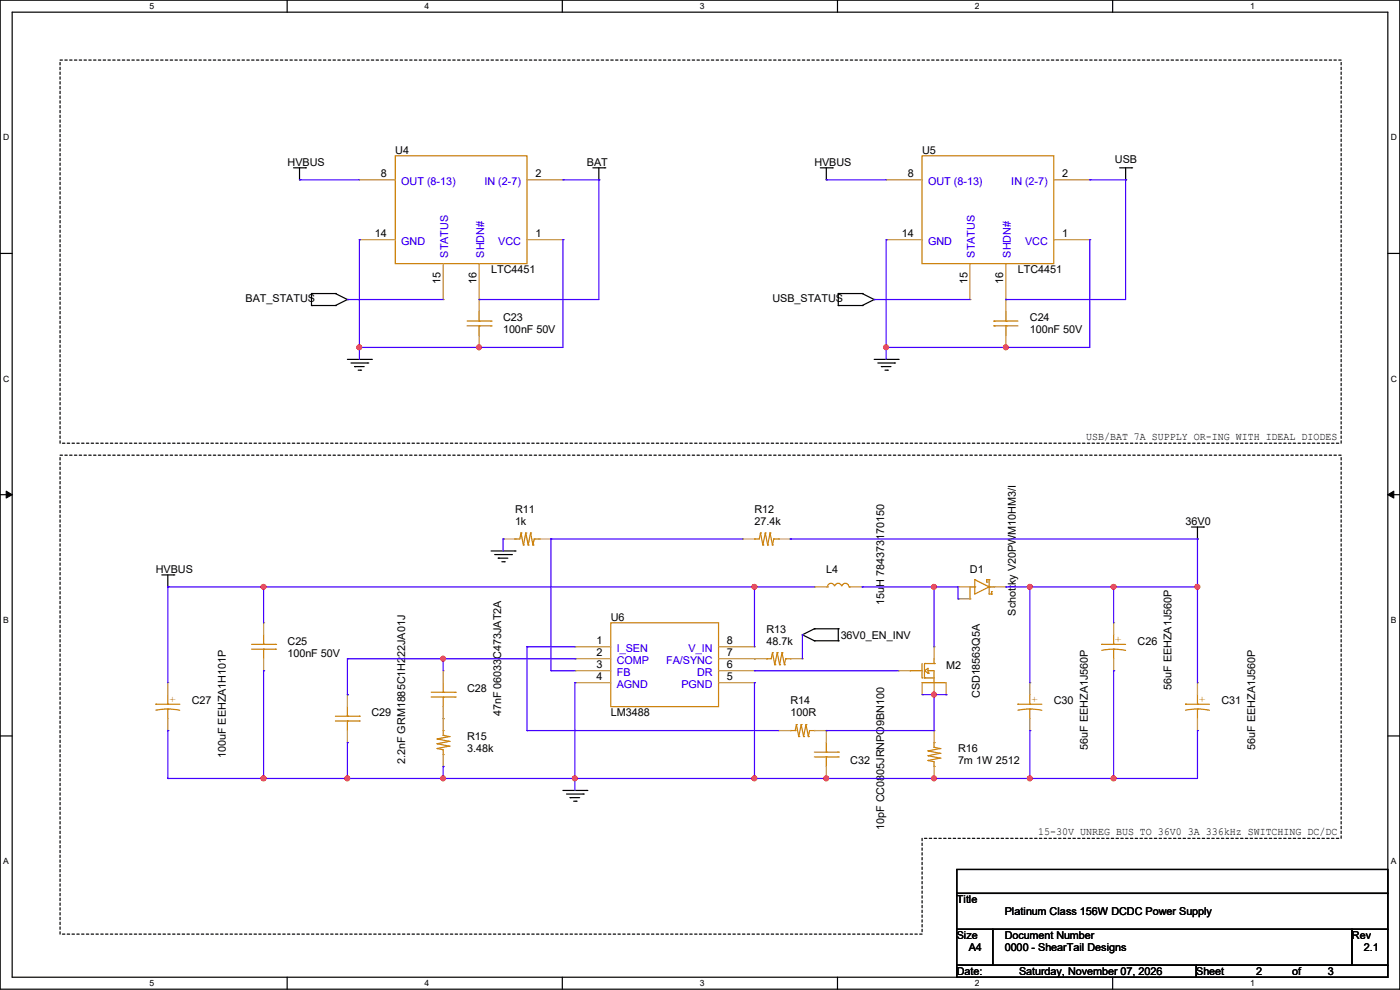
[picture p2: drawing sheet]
<svg xmlns="http://www.w3.org/2000/svg" width="297mm" height="210mm" viewBox="0 0 297 210" stroke-linecap="round" stroke-linejoin="round" font-family="sans-serif">
<path d="M0 0h297v209.8h-297zM2.6 2.6h291.8v204.7h-291.8z" fill="none" stroke="#000" stroke-width=".25"/>
<g fill="#fff">
<path d="M31.7 .3h1v2h-1z"/>
<path d="M31.7 207.6h1v1.9h-1z"/>
</g>
<path d="M60.9 0v2.6M60.9 207.3v2.5" fill="none" stroke="#000" stroke-width=".25"/>
<g fill="#fff">
<path d="M90.1 .3h1v2h-1z"/>
<path d="M90.1 207.6h1v1.9h-1z"/>
</g>
<path d="M119.3 0v2.6M119.3 207.3v2.5" fill="none" stroke="#000" stroke-width=".25"/>
<g fill="#fff">
<path d="M148.5 .3h.9v2h-.9z"/>
<path d="M148.5 207.6h.9v1.9h-.9z"/>
</g>
<path d="M177.7 0v2.6M177.7 207.3v2.5" fill="none" stroke="#000" stroke-width=".25"/>
<g fill="#fff">
<path d="M206.8 .3h1v2h-1z"/>
<path d="M206.8 207.6h1v1.9h-1z"/>
</g>
<path d="M236.1 0v2.6M236.1 207.3v2.5" fill="none" stroke="#000" stroke-width=".25"/>
<g fill="#fff">
<path d="M265.2 .3h1v2h-1z"/>
<path d="M265.2 207.6h1v1.9h-1z"/>
<path d="M.7 28.2h1.2v1.9h-1.2z"/>
<path d="M295.1 28.2h1.2v1.9h-1.2z"/>
<path d="M.7 79.3h1.2v2h-1.2z"/>
<path d="M295.1 79.3h1.2v2h-1.2z"/>
</g>
<path d="M0 53.8h2.6M294.4 53.8h2.6" fill="none" stroke="#000" stroke-width=".25"/>
<g fill="#fff">
<path d="M.7 130.5h1.2v2h-1.2z"/>
<path d="M295.1 130.5h1.1v2h-1.1z"/>
</g>
<path d="M0 104.9h2.6M294.4 104.9h2.6" fill="none" stroke="#000" stroke-width=".25"/>
<path d="M1.3 104.2l1.3 .7-1.3 .8zM294.4 104.9l1.3-.7v1.5z" fill="#000" stroke="#000" stroke-width=".21"/>
<g fill="#fff">
<path d="M.7 181.7h1.2v2h-1.2z"/>
<path d="M295.1 181.7h1.1v2h-1.1z"/>
</g>
<g fill="none" stroke="#000" stroke-width=".25">
<path d="M62.3 35.6h2.5M63.5 38.1h.1M63.5 35.6v2.5M64.8 35.6h.1M125.8 35.6h2.5M127 38.1h.1M127 35.6v2.5M128.3 35.6h.1M174 35.6h2.6M175.3 38.1h.1M175.3 35.6v2.5M176.6 35.6h.1"/>
<path d="M237.5 35.6h2.6M238.8 38.1h.1M238.8 35.6v2.5M240.1 35.6h.1M66.1 64.8h.1M66.1 62.3h.1M66.1 64.8h5.1M66.1 62.3v2.5M66.1 62.3h5.1M71.2 64.8h.1M71.2 62.3h.1M71.2 62.3l2.5 1.2"/>
<path d="M73.7 63.5h.1M73.7 63.5l-2.5 1.3M73.7 76.2h5.1M74.5 77h3.5M75.2 77.8h.1M75.2 77.8h2.1M76 78.5h.5M76.5 78.5h.1M78 77h.1M78.8 76.2h.1M177.8 64.8h.1M177.8 62.3h.1"/>
<path d="M177.8 64.8h5.1M177.8 62.3h5.1M177.8 62.3v2.5M182.9 64.8h.1M182.9 62.3h.1M182.9 62.3l2.6 1.2M185.5 63.5h.1M185.5 63.5l-2.6 1.3M185.5 76.2h5M186.2 77h3.6M187 77.8h.1M187 77.8h2"/>
<path d="M187.7 78.5h.6M188.3 78.5h.1M189.8 77h.1M190.5 76.2h.1M104.2 116.9h5.1M104.9 117.6h3.6M105.7 118.4h.1M105.7 118.4h2M106.5 119.2h.5M107 119.2h.1M108.5 117.6h.1M109.3 116.9h.1"/>
<path d="M252.8 111.8h2.5M254 114.3h.1M254 111.8v2.5M255.3 111.8h.1M34.3 122h2.6M35.6 124.5h.1M35.6 122v2.5M36.9 122h.1M170.2 134.7h.1M170.2 134.7l2.6 1.2M172.8 133.4h.1M172.8 135.9h.1"/>
<path d="M172.8 133.4l-2.6 1.3M172.8 133.4h5M172.8 135.9h5M177.8 133.4h.1M177.8 135.9h.1M177.8 133.4v2.5M0 156.1h2.6M294.4 156.1h2.6M119.4 167.7h5.1M120.2 168.4h3.5M120.9 169.2h.1M120.9 169.2h2.1"/>
<path d="M121.7 170h.5M122.2 170h.1M123.7 168.4h.1M124.5 167.7h.1M203 184.4h91.4v5.1h-91.4zM203 189.5h91.4v7.6h-91.4zM203 197.1h7.6v7.7h-7.6zM210.6 197.1h76.2v7.7h-76.2zM286.8 197.1h7.6v7.7h-7.6zM203 204.8h50.8v2.5h-50.8zM253.8 204.8h40.6v2.5h-40.6z"/>
</g>
<path d="M12.7 12.7h271.8v81.3h-271.8zM12.7 96.6h271.8v81.2h-88.9v20.4h-182.9z" fill="none" stroke="#000" stroke-width=".25" stroke-dasharray=".5"/>
<g fill="none" stroke="#cc8006" stroke-width=".25">
<path d="M83.9 33.1h27.9v22.8h-27.9zM195.6 33.1h28v22.8h-28zM99.1 69.1h5.1M99.1 68.1h5.1M101.6 68.1h.1M101.6 69.1h.1M101.6 66.1v2M101.6 69.1v2.1M104.2 68.1h.1M104.2 69.1h.1M210.9 69.1h.1M210.9 68.1h.1"/>
<path d="M210.9 69.1h5M210.9 68.1h5M213.4 69.1h.1M213.4 68.1h.1M213.4 66.1v2M213.4 69.1v2.1M109.3 114.3h.1M110.5 113.1h.1M110.5 113.1l-.2 1.2h-1M110.5 113.1l.5 2.5M111 115.6h.1M111.5 113.1h.1"/>
<path d="M111.5 113.1l-.5 2.5M111.5 113.1l.6 2.5M112.1 115.6h.1M112.6 113.1h.1M112.6 113.1l.5 2.5M112.6 113.1l-.5 2.5M113.1 115.6h.1M113.3 114.3h.1M113.3 114.3h1M113.3 114.3l-.2 1.3M114.3 114.3h.1M160.1 114.3h.1"/>
<path d="M161.3 113.1h.1M161.3 113.1l-.2 1.2h-1M161.3 113.1l.5 2.5M161.8 115.6h.1M162.3 113.1h.1M162.3 113.1l-.5 2.5M162.3 113.1l.6 2.5M162.9 115.6h.1M163.4 113.1h.1M163.4 113.1l.5 2.5M163.4 113.1l-.5 2.5M163.9 115.6h.1"/>
<path d="M164.1 114.3h.1M164.1 114.3h1M164.1 114.3l-.2 1.3M165.1 114.3h.1M53.4 136.7h5.1M53.4 137.7h5.1M55.9 136.7h.1M55.9 137.7h.1M55.9 134.7v2M55.9 137.7v2M58.5 136.7h.1M58.5 137.7h.1"/>
<path d="M129.6 132.1h22.8v17.8h-22.8zM162.6 139.7h.1M163.9 138.5h.1M163.9 138.5l-.3 1.2h-1M163.9 138.5l.5 2.5M164.9 138.5h.1M164.9 138.5l-.5 2.5M164.9 138.5l.5 2.5M165.9 138.5h.1M165.9 138.5l.5 2.5M165.9 138.5l-.5 2.5M166.7 139.7h.1"/>
<path d="M166.7 139.7h1M166.7 139.7l-.3 1.3M167.7 139.7h.1M175.3 124.5h.3M175.6 124.5h.1M175.6 124.3a.74 .74 0 0 1 .7-.6 .74 .74 0 0 1 .7 .6M177.1 124.3a.74 .74 0 0 1 .7-.6 .74 .74 0 0 1 .7 .6M178.6 124.3a.74 .74 0 0 1 .8-.6 .74 .74 0 0 1 .7 .6M180.1 124.5h.1M180.1 124.5h.3M198.2 139.7v1.1M205.8 127h.1"/>
<path d="M206.8 123h.1M206.8 124.5h.1M206.8 124.5h-1v2.5M206.8 123v3l3-1.5M206.8 123l3 1.5M209.3 123h.1M209.3 123.5h.1M209.3 123h.5M209.3 123v.5M209.8 124.5h.1M209.8 123h.1M209.8 124.5h1.1"/>
<path d="M209.8 123v3h.6M210.4 126h.1M210.4 125.5h.1M210.4 125.5v.5M210.9 124.5h.1M233.7 136.7h.1M233.7 138a12.6 12.6 0 0 1 5.1 0M233.7 136.7h5.1M236.3 137.7h.1M236.3 136.7h.1M236.3 134.7v2M236.3 137.7v2"/>
<path d="M33.1 149.4h.1M33.1 150.7a12.6 12.6 0 0 1 5 0M33.1 149.4h5M35.6 150.4h.1M35.6 149.4h.1M35.6 147.4v2M35.6 150.4v2M71.2 151.9h5M71.2 153h5M73.7 151.9h.1M73.7 153h.1M73.7 149.9v2"/>
<path d="M73.7 153v2M76.2 151.9h.1M76.2 153h.1M91.5 146.9h5.1M91.5 147.9h5.1M92.8 158.8h.1M92.8 157.8h.1M92.8 156.8h.1M92.8 158.8l1.2 .2v1.1M92.8 157.8l2.5 .5M92.8 156.8l2.5 .5M94 156h.1"/>
<path d="M94 155h.1M94 146.9h.1M94 147.9h.1M94 144.8v2.1M94 147.9v2M94 155v1M94 156l1.3 .3M95.3 158.3h.1M95.3 156.3h.1M95.3 157.3h.1M95.3 158.3l-2.5 .5M95.3 156.3l-2.5 .5"/>
<path d="M95.3 157.3l-2.5 .5M96.6 146.9h.1M96.6 147.9h.1M164.4 141h.1M165.4 141h.1M166.4 141h.1M167.7 155h.1M167.7 155h1M168.7 155h.1M169 153.7h.1M169 153.7l.5 2.6M169 153.7l-.3 1.3"/>
<path d="M169.5 156.3h.1M170 153.7h.1M170 153.7l.5 2.6M170 153.7l-.5 2.6M170.5 156.3h.1M171 153.7h.1M171 153.7l.5 2.6M171 153.7l-.5 2.6M171.5 156.3h.1M172.8 155h.1M172.8 155h-1.1l-.2 1.3M172.8 159.6h5"/>
<path d="M175.3 159.6h.1M175.3 157.5v2.1M177.8 159.6h.1M193.1 142.3h.1M193.1 142.3h2.5M195.6 143.8h.1M195.6 144.8h.1M195.6 140.8v3M195.6 144.8h5.1M196.1 143.8h.1M196.1 140.8h.1M196.1 142.3h.1"/>
<path d="M196.1 143.8h2.1M196.1 140.8v3M196.1 140.8h2.1M196.1 142.3l.8-.5v1M196.1 142.3l.8 .5M196.9 159.3h.1M196.9 142.3h.1M196.9 142.8h.1M196.9 142.3h1.3v2.5M196.9 159.3l2.5 .5M198.2 158.5h.1M198.2 157.5h.1"/>
<path d="M198.2 140.8h.1M198.2 144.8h.1M198.2 157.5v1M198.2 158.5l1.2 .3M199.4 158.8h.1M199.4 159.8h.1M199.4 158.8l-2.5 .5M199.4 159.8l-2.5 .5M215.9 149.4h.1M215.9 150.7a12.6 12.6 0 0 1 5.1 0M215.9 149.4h5.1M218.5 150.4h.1"/>
<path d="M218.5 149.4h.1M218.5 147.4v2M218.5 150.4v2M251.5 149.4h.1M251.5 150.7a12.6 12.6 0 0 1 5.1 0M251.5 149.4h5.1M254 150.4h.1M254 149.4h.1M254 147.4v2M254 150.4v2M94 160.1h.1M172.8 160.6h5"/>
<path d="M175.3 160.6h.1M175.3 160.6v2M177.8 160.6h.1M196.9 161.3h.1M196.9 160.3h.1M196.9 161.3l1.3 .3v1M196.9 160.3l2.5 .5M198.2 162.6h.1M199.4 160.8h.1M199.4 160.8l-2.5 .5"/>
</g>
<g fill="none" stroke="#a84" stroke-width=".25">
<path d="M76.2 38.1h.1M76.2 38.1h7.7M111.8 38.1h7.6M119.4 38.1h.1M188 38.1h.1M188 38.1h7.6M223.6 38.1h7.6M231.2 38.1h.1M76.2 50.8h.1M76.2 50.8h7.7M94 55.9v7.6M101.6 55.9v10.2"/>
<path d="M111.8 50.8h7.6M119.4 50.8h.1M188 50.8h.1M188 50.8h7.6M205.8 55.9v7.6M213.4 55.9v10.2M223.6 50.8h7.6M231.2 50.8h.1M94 63.5h.1M101.6 63.5h.1M101.6 73.7h.1M101.6 71.2v2.5"/>
<path d="M205.8 63.5h.1M213.4 63.5h.1M213.4 73.7h.1M213.4 71.2v2.5M106.7 114.3h.1M106.7 114.3h2.6M114.3 114.3h2.6M116.9 114.3h.1M157.5 114.3h.1M157.5 114.3h2.6M165.1 114.3h2.6M167.7 114.3h.1"/>
<path d="M55.9 132.1h.1M55.9 132.1v2.6M55.9 139.7v2.6M122 137.2h.1M122 139.7h.1M122 139.7h7.6M122 137.2h7.6M152.4 139.7h10.2M152.4 137.2h7.7M160.1 139.7h.1M160.1 137.2h.1M167.7 139.7h2.5"/>
<path d="M170.2 139.7h.1M172.8 124.5h.1M172.8 124.5h2.5M180.4 124.5h2.5M182.9 124.5h.1M198.2 137.2h.1M198.2 137.2v2.5M203.2 124.5h.1M203.2 127h.1M203.2 124.5h2.6M203.2 127h2.6M210.9 124.5h2.5"/>
<path d="M213.4 124.5h.1M236.3 132.1h.1M236.3 132.1v2.6M236.3 139.7v2.6M35.6 144.8h.1M35.6 155h.1M35.6 144.8v2.6M35.6 152.4v2.6M55.9 142.3h.1M73.7 157.5h.1M73.7 147.4h.1M73.7 147.4v2.5"/>
<path d="M73.7 155v2.5M94 152.4h.1M94 142.3h.1M94 142.3v2.5M94 149.9v5.1M122 142.3h.1M122 144.8h.1M122 142.3h7.6M122 144.8h7.6M152.4 142.3h7.7M152.4 144.8h7.7M160.1 144.8h.1"/>
<path d="M160.1 142.3h.1M165.1 155h.1M165.1 155h2.6M172.8 155h2.5M175.3 155h.1M175.3 155v2.5M190.5 142.3h.1M190.5 142.3h2.6M195.6 147.4h.1M195.6 144.8v2.6M198.2 155h.1M198.2 147.4h.1"/>
<path d="M198.2 144.8v2.6M198.2 155v2.5M200.7 147.4h.1M200.7 144.8v2.6M218.5 144.8h.1M218.5 155h.1M218.5 144.8v2.6M218.5 152.4v2.6M236.3 142.3h.1M254 144.8h.1M254 155h.1M254 144.8v2.6"/>
<path d="M254 152.4v2.6M94 162.6h.1M94 160.1v2.5M175.3 165.1h.1M175.3 162.6v2.5M198.2 165.1h.1M198.2 162.6v2.5"/>
</g>
<g fill="none" stroke="#4200ff" stroke-width=".25">
<path d="M63.5 38.1h.1M63.5 38.1h12.7M119.4 38.1h.1M119.4 38.1h7.6M127 38.1h.1M127 38.1v25.4h-25.4M175.3 38.1h.1M175.3 38.1h12.7M231.2 38.1h.1M231.2 38.1h7.6M238.8 38.1h.1M238.8 38.1v25.4h-25.4"/>
<path d="M76.2 50.8h.1M76.2 50.8v25.4M119.4 50.8h.1M119.4 50.8v22.9h-43.2M188 50.8h.1M188 50.8v25.4M231.2 50.8h.1M231.2 50.8v22.9h-43.2M73.7 63.5h.1M73.7 63.5h20.3M76.2 73.7h.1M101.6 73.7h.1"/>
<path d="M101.6 63.5h.1M185.5 63.5h.1M185.5 63.5h20.3M188 73.7h.1M213.4 73.7h.1M213.4 63.5h.1M106.7 114.3h.1M106.7 114.3v2.6M116.9 114.3h.1M116.9 114.3h40.6M116.9 114.3v28M167.7 114.3h.1"/>
<path d="M167.7 114.3h86.3M254 114.3h.1M254 114.3v30.5M35.6 124.5h.1M35.6 124.5h137.2M35.6 124.5v20.3M55.9 124.5h.1M55.9 124.5v7.6M73.7 139.7h.1M73.7 139.7h48.3M73.7 139.7v7.7M94 139.7h.1"/>
<path d="M94 139.7v2.6M111.8 137.2h.1M111.8 137.2h10.2M111.8 137.2v17.8M122 139.7h.1M160.1 124.5h.1M160.1 124.5v12.7M170.2 134.7h.1M170.2 134.7v5M182.9 124.5h.1M182.9 124.5h20.3v2.5M198.2 124.5h.1"/>
<path d="M198.2 124.5v12.7M203.2 127h.1M213.4 124.5h.1M213.4 124.5h40.6M218.5 124.5h.1M218.5 124.5v20.3M236.3 124.5h.1M236.3 124.5v7.6M254 124.5h.1M35.6 155h.1M35.6 155v10.1M55.9 142.3h.1"/>
<path d="M55.9 142.3v22.8M73.7 157.5h.1M73.7 147.4h.1M73.7 157.5v7.6M111.8 155h.1M111.8 155h53.3M116.9 142.3h.1M116.9 142.3h5.1M122 144.8h.1M122 144.8v22.9M160.1 144.8h.1M160.1 142.3h.1"/>
<path d="M160.1 144.8v20.3M160.1 142.3h30.4M175.3 155h.1M195.6 147.4h5.1M198.2 147.4h.1M198.2 147.4v7.6h-22.9M200.7 147.4h.1M218.5 155h.1M218.5 155v10.1M236.3 142.3h.1M236.3 142.3v22.8M254 155h.1"/>
<path d="M254 155v10.1h-218.4M35.6 165.1h.1M55.9 165.1h.1M73.7 165.1h.1M94 162.6h.1M94 165.1h.1M94 162.6v2.5M122 165.1h.1M160.1 165.1h.1M175.3 165.1h.1M198.2 165.1h.1M218.5 165.1h.1"/>
<path d="M236.3 165.1h.1"/>
</g>
<g fill="#f00" stroke="#f00" stroke-width=".25">
<circle cx="101.6" cy="73.7" r=".49"/>
<circle cx="76.2" cy="73.7" r=".49"/>
<circle cx="188" cy="73.7" r=".49"/>
<circle cx="213.4" cy="73.7" r=".49"/>
<circle cx="160" cy="165.1" r=".49"/>
<circle cx="121.9" cy="165.1" r=".49"/>
<circle cx="94" cy="139.7" r=".49"/>
<circle cx="94" cy="165.1" r=".49"/>
<circle cx="73.7" cy="165.1" r=".49"/>
<circle cx="198.1" cy="165.1" r=".49"/>
<circle cx="175.3" cy="165.1" r=".49"/>
<circle cx="198.1" cy="124.5" r=".49"/>
<circle cx="55.9" cy="124.5" r=".49"/>
<circle cx="160" cy="124.5" r=".49"/>
<circle cx="55.9" cy="165.1" r=".49"/>
<circle cx="254" cy="124.5" r=".49"/>
<circle cx="236.2" cy="165.1" r=".49"/>
<circle cx="218.5" cy="165.1" r=".49"/>
<circle cx="236.2" cy="124.5" r=".49"/>
<circle cx="218.5" cy="124.5" r=".49"/>
<circle cx="198.1" cy="147.3" r=".49"/>
</g>
<g font-size="2.3">
<text x="61" y="35.1">HVBUS</text>
<text x="83.9" y="32.6">U4</text>
<text x="124.5" y="35.1">BAT</text>
<text x="172.8" y="35.1">HVBUS</text>
<text x="195.6" y="32.6">U5</text>
<text x="236.5" y="34.6">USB</text>
<text x="80.8" y="37.6">8</text>
<text x="113.6" y="37.6">2</text>
<text x="192.6" y="37.6">8</text>
<text x="225.3" y="37.6">2</text>
<text x="79.5" y="50.3">14</text>
<text x="113.6" y="50.3">1</text>
<text x="191.3" y="50.3">14</text>
<text x="225.3" y="50.3">1</text>
<text x="104.2" y="58">LTC4451</text>
<text x="215.9" y="58">LTC4451</text>
<text x="52.1" y="64.1">BAT_STATUS</text>
<text x="93.5" y="60.2" transform="rotate(-90 93.5 60.2)">15</text>
<text x="101.1" y="60.2" transform="rotate(-90 101.1 60.2)">16</text>
<text x="163.9" y="64.1">USB_STATUS</text>
<text x="205.2" y="60.2" transform="rotate(-90 205.2 60.2)">15</text>
<text x="212.9" y="60.2" transform="rotate(-90 212.9 60.2)">16</text>
<text x="106.7" y="68.2">C23</text>
<text x="106.7" y="70.7">100nF 50V</text>
<text x="218.5" y="68.2">C24</text>
<text x="218.5" y="70.7">100nF 50V</text>
<text x="230.4" y="93.3">USB/BAT 7A SUPPLY OR-ING WITH IDEAL DIODES</text>
<text x="109.3" y="108.8">R11</text>
<text x="109.3" y="111.3">1k</text>
<text x="160.1" y="108.8">R12</text>
<text x="160.1" y="111.3">27.4k</text>
<text x="251.5" y="111.3">36V0</text>
<text x="33.1" y="121.5">HVBUS</text>
<text x="175.3" y="121.5">L4</text>
<text x="205.8" y="121.5">D1</text>
<text x="129.6" y="131.7">U6</text>
<text x="187.6" y="128.3" transform="rotate(-90 187.6 128.3)">15uH 784373170150</text>
<text x="215.5" y="130.6" transform="rotate(-90 215.5 130.6)">Schottky V20PWM10HM3/I</text>
<text x="61" y="136.7">C25</text>
<text x="126.5" y="136.7">1</text>
<text x="154.2" y="136.7">8</text>
<text x="162.6" y="134.2">R13</text>
<text x="162.6" y="136.7">48.7k</text>
<text x="178.4" y="135.5">36V0_EN_INV</text>
<text x="241.3" y="136.7">C26</text>
<text x="61" y="139.3">100nF 50V</text>
<text x="126.5" y="139.2">2</text>
<text x="126.5" y="141.7">3</text>
<text x="154.2" y="141.7">6</text>
<text x="154.2" y="139.2">7</text>
<text x="200.7" y="141.8">M2</text>
<text x="40.7" y="149.4">C27</text>
<text x="99.1" y="146.9">C28</text>
<text x="126.5" y="144.3">4</text>
<text x="154.2" y="144.3">5</text>
<text x="167.7" y="149.4">R14</text>
<text x="207.9" y="148.1" transform="rotate(-90 207.9 148.1)">CSD18563Q5A</text>
<text x="223.6" y="149.4">C30</text>
<text x="248.5" y="146.3" transform="rotate(-90 248.5 146.3)">56uF EEHZA1J560P</text>
<text x="259.1" y="149.4">C31</text>
<text x="78.8" y="152">C29</text>
<text x="106.3" y="151.9" transform="rotate(-90 106.3 151.9)">47nF 06033C473JAT2A</text>
<text x="129.6" y="152">LM3488</text>
<text x="167.7" y="152">100R</text>
<text x="47.9" y="160.8" transform="rotate(-90 47.9 160.8)">100uF EEHZA1H101P</text>
<text x="99.1" y="157.1">R15</text>
<text x="99.1" y="159.6">3.48k</text>
<text x="203.2" y="159.6">R16</text>
<text x="230.8" y="159" transform="rotate(-90 230.8 159)">56uF EEHZA1J560P</text>
<text x="266.3" y="159" transform="rotate(-90 266.3 159)">56uF EEHZA1J560P</text>
<text x="86" y="162.1" transform="rotate(-90 86 162.1)">2.2nF GRM1885C1H222JA01J</text>
<text x="180.4" y="162.1">C32</text>
<text x="203.2" y="162.1">7m 1W 2512</text>
<text x="187.6" y="176.1" transform="rotate(-90 187.6 176.1)">10pF CC0805JRNPO9BN100</text>
<text x="220.3" y="177.2">15-30V UNREG BUS TO 36V0 3A 336kHz SWITCHING DC/DC</text>
<text x="203" y="191.6">Title</text>
<text x="213.2" y="194.1">Platinum Class 156W DCDC Power Supply</text>
<text x="203" y="199.2">Size</text>
<text x="205.5" y="201.8">A4</text>
<text x="213.1" y="199.2">Document Number</text>
<text x="213.2" y="201.8">0000 - ShearTail Designs</text>
<text x="286.8" y="199.2">Rev</text>
<text x="289.4" y="201.8">2.1</text>
<text x="203" y="206.8">Date:</text>
<text x="216.2" y="206.8">Saturday, November 07, 2026</text>
<text x="253.8" y="206.8">Sheet</text>
<text x="266.5" y="206.8">2</text>
<text x="274.1" y="206.8">of</text>
<text x="281.7" y="206.8">3</text>
</g>
<g font-size="2.3" fill="#00c">
<text x="85.1" y="39.2">OUT (8-13)</text>
<text x="102.8" y="39.2">IN (2-7)</text>
<text x="196.9" y="39.2">OUT (8-13)</text>
<text x="214.5" y="39.2">IN (2-7)</text>
<text x="85.1" y="51.9">GND</text>
<text x="105.7" y="51.9">VCC</text>
<text x="196.9" y="51.9">GND</text>
<text x="217.5" y="51.9">VCC</text>
<text x="95.1" y="54.7" transform="rotate(-90 95.1 54.7)">STATUS</text>
<text x="102.7" y="54.7" transform="rotate(-90 102.7 54.7)">SHDN#</text>
<text x="206.8" y="54.7" transform="rotate(-90 206.8 54.7)">STATUS</text>
<text x="214.5" y="54.7" transform="rotate(-90 214.5 54.7)">SHDN#</text>
<text x="130.9" y="138.3">I_SEN</text>
<text x="130.9" y="140.8">COMP</text>
<text x="130.9" y="143.3">FB</text>
<text x="141.3" y="140.8">FA/SYNC</text>
<text x="146.1" y="138.3">V_IN</text>
<text x="147.9" y="143.3">DR</text>
<text x="130.9" y="145.9">AGND</text>
<text x="144.6" y="145.9">PGND</text>
</g>
<g font-size="2.3" fill="#cc8006">
<text x="236.6" y="134.9" transform="rotate(90 236.6 134.9)">+</text>
<text x="35.9" y="147.6" transform="rotate(90 35.9 147.6)">+</text>
<text x="218.8" y="147.6" transform="rotate(90 218.8 147.6)">+</text>
<text x="254.4" y="147.6" transform="rotate(90 254.4 147.6)">+</text>
</g>
<g font-size="1.8">
<text x="31.7" y="1.9">5</text>
<text x="90.1" y="1.9">4</text>
<text x="148.5" y="1.9">3</text>
<text x="206.8" y="1.9">2</text>
<text x="265.2" y="1.9">1</text>
<text x=".7" y="29.8">D</text>
<text x="295.1" y="29.8">D</text>
<text x=".7" y="80.9">C</text>
<text x="295.1" y="80.9">C</text>
<text x=".7" y="132.1">B</text>
<text x="295.1" y="132.1">B</text>
<text x=".7" y="183.3">A</text>
<text x="295.1" y="183.3">A</text>
<text x="31.7" y="209.2">5</text>
<text x="90.1" y="209.2">4</text>
<text x="148.5" y="209.2">3</text>
<text x="206.8" y="209.2">2</text>
<text x="265.2" y="209.2">1</text>
</g>
</svg>
